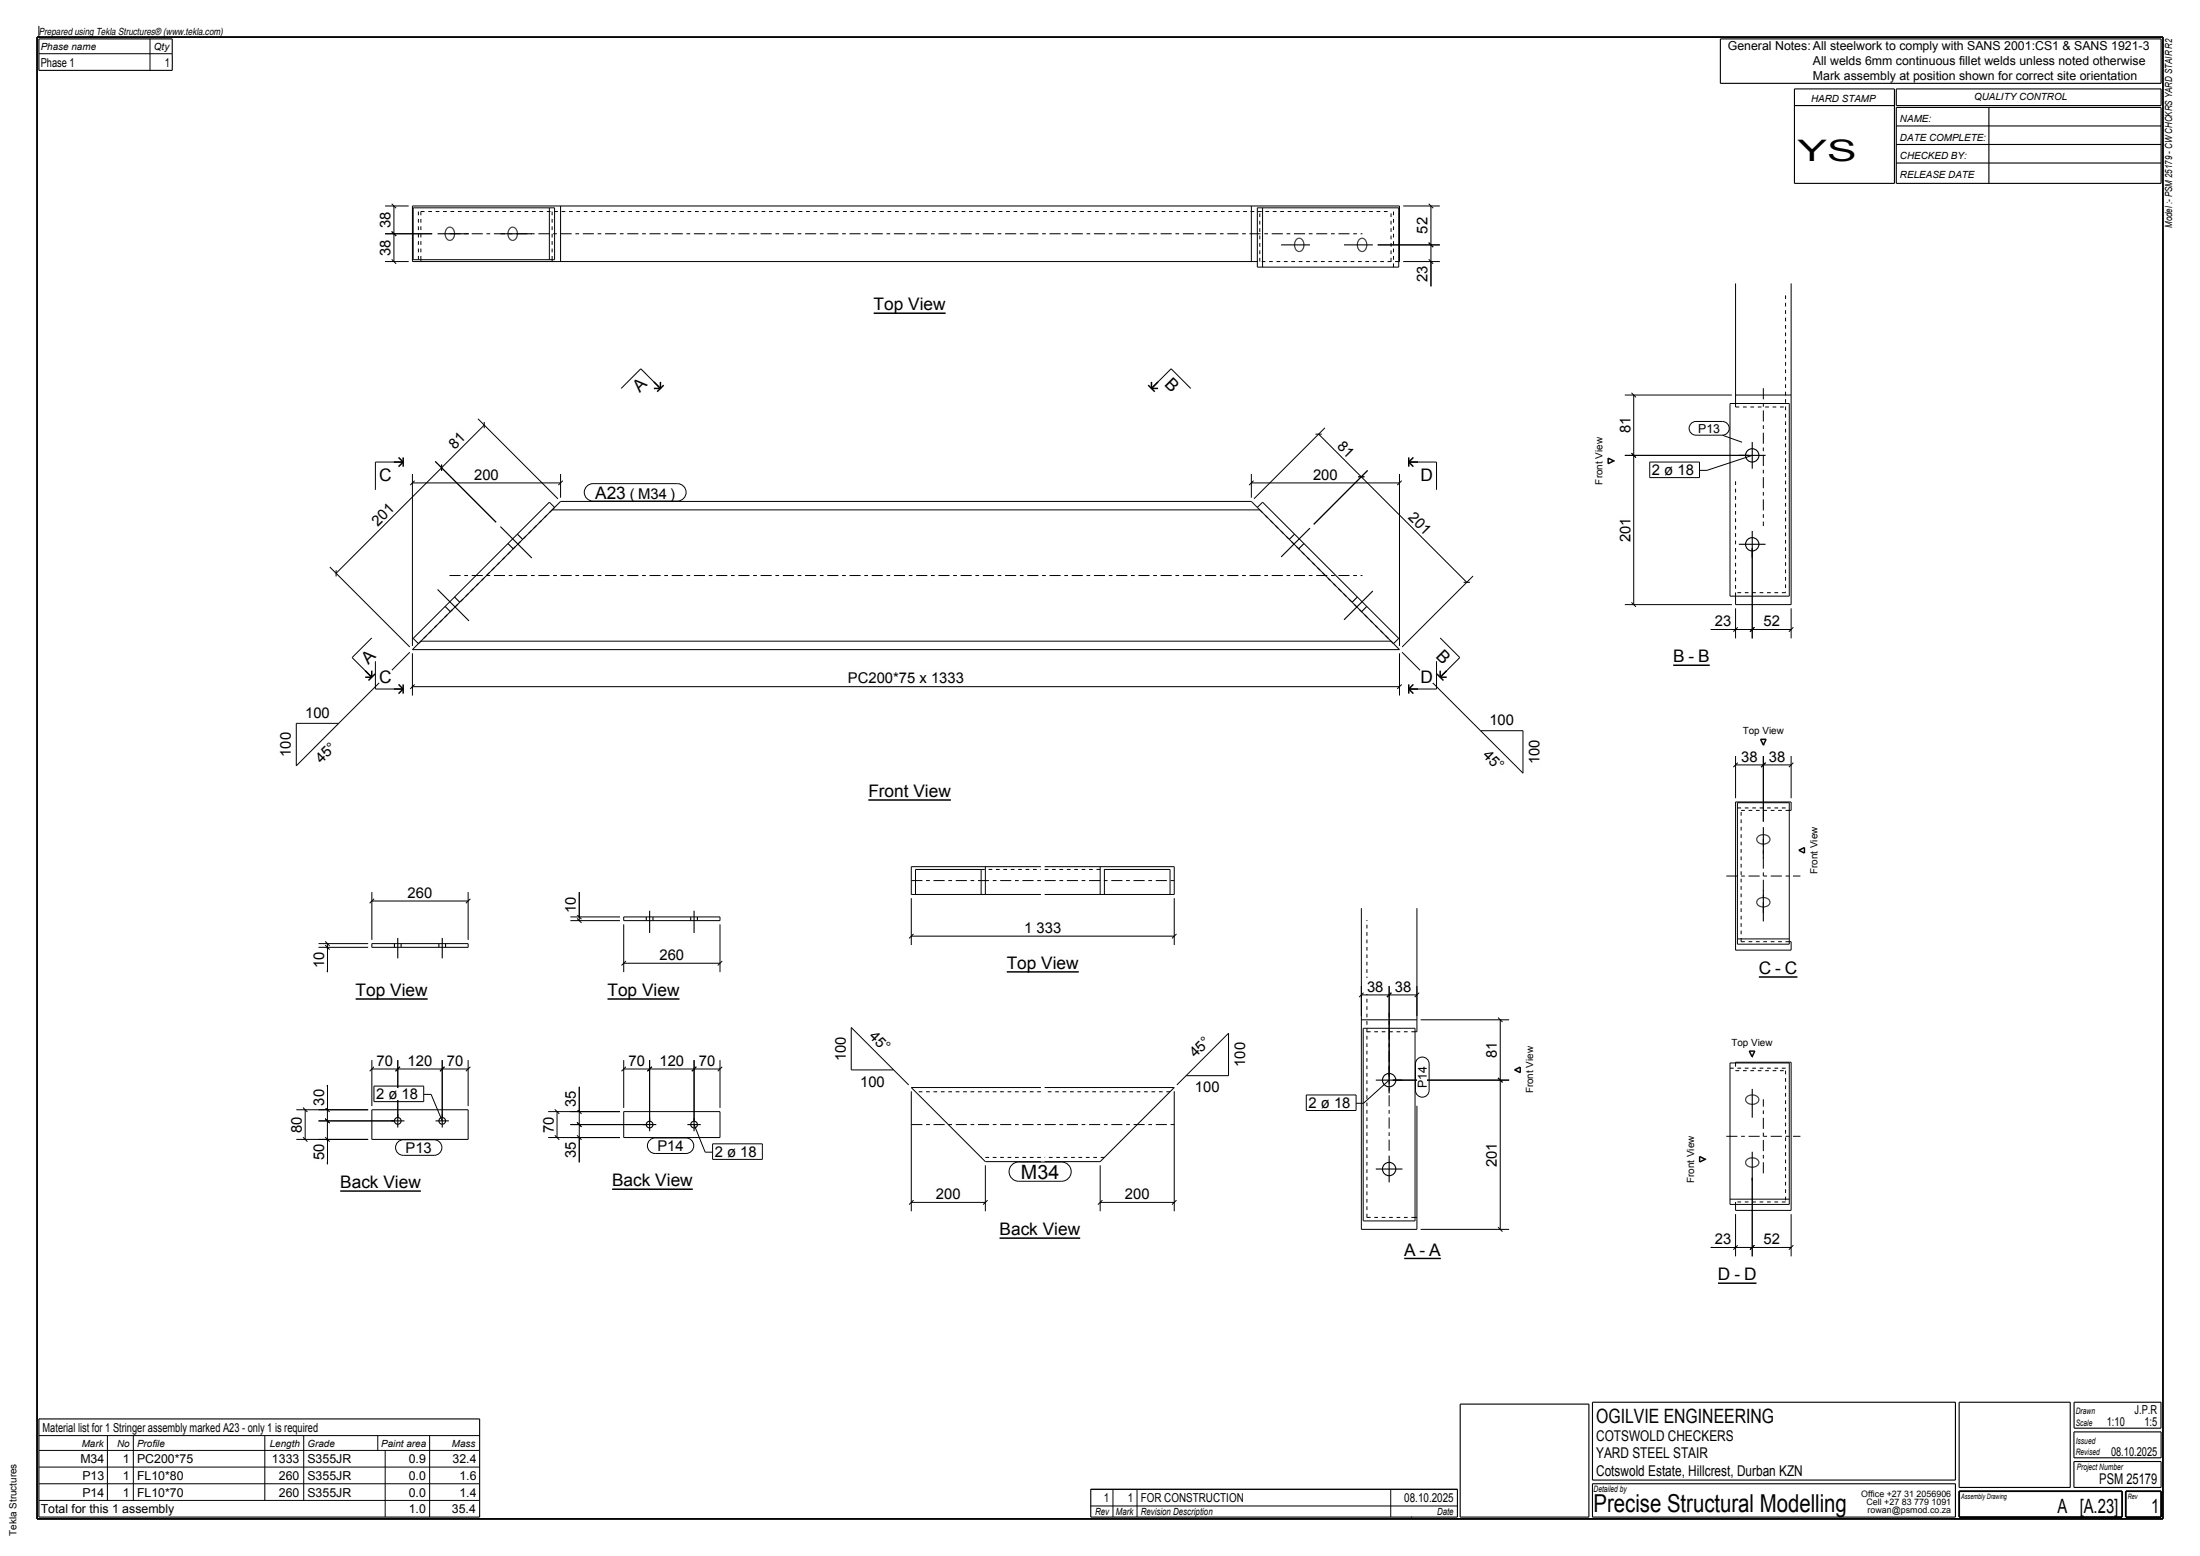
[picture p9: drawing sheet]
<svg xmlns="http://www.w3.org/2000/svg" width="594mm" height="420mm" viewBox="0 0 594 420" stroke-linecap="round" stroke-linejoin="round" font-family="sans-serif">
<path d="M10 10h574v400h-574z" fill="none" stroke="#000" stroke-width=".5"/>
<path d="M234.5 215.9h22.2" fill="none" stroke="#000" stroke-width=".4"/>
<path d="M234.5 211.7h22.2v3.5h-22.2z" fill-rule="evenodd" fill="#fefefb"/>
<path d="M235.9 84.5h19.4" fill="none" stroke="#000" stroke-width=".4"/>
<path d="M235.9 80.3h19.4v3.5h-19.4z" fill-rule="evenodd" fill="#fefefb"/>
<path d="M379.1 339.7h9.9" fill="none" stroke="#000" stroke-width=".4"/>
<g fill="#fefefb">
<path d="M379.1 335.4h3.2v3.5h-3.2z" fill-rule="evenodd"/>
<path d="M383.3 335.4h1.6v3.5h-1.6z" fill-rule="evenodd"/>
<path d="M385.9 335.4h3.1v3.5h-3.1z" fill-rule="evenodd"/>
</g>
<path d="M451.8 179.6h9.8M409 288.8l1.5-.8v1.5z" fill="none" stroke="#000" stroke-width=".4"/>
<g fill="#fefefb">
<path d="M451.8 175.3h3.1v3.5h-3.1z" fill-rule="evenodd"/>
<path d="M455.9 175.3h1.6v3.5h-1.6z" fill-rule="evenodd"/>
<path d="M458.5 175.3h3.1v3.5h-3.1z" fill-rule="evenodd"/>
</g>
<path d="M434.2 123.7l1.5 .7-1.5 .8zM474.9 263.7h10.4" fill="none" stroke="#000" stroke-width=".4"/>
<g fill="#fefefb">
<path d="M474.9 259.5h3.4v3.5h-3.4z" fill-rule="evenodd"/>
<path d="M479.3 259.5h1.6v3.5h-1.6z" fill-rule="evenodd"/>
<path d="M481.9 259.5h3.4v3.5h-3.4z" fill-rule="evenodd"/>
</g>
<path d="M475.4 199.6h1.5l-.8 1.5zM485.7 229.5l1.5-.7v1.5zM463.9 346.4h10.4" fill="none" stroke="#000" stroke-width=".4"/>
<g fill="#fefefb">
<path d="M463.9 342.1h3.3v3.5h-3.3z" fill-rule="evenodd"/>
<path d="M468.3 342.1h1.5v3.5h-1.5z" fill-rule="evenodd"/>
<path d="M470.9 342.1h3.4v3.5h-3.4z" fill-rule="evenodd"/>
</g>
<path d="M96 269.7h19.5M472.3 283.7h1.5l-.7 1.5zM458.9 312.2l1.5 .7-1.5 .8z" fill="none" stroke="#000" stroke-width=".4"/>
<path d="M96 265.4h19.5v3.5h-19.5z" fill-rule="evenodd" fill="#fefefb"/>
<path d="M91.9 321.5h21.7" fill="none" stroke="#000" stroke-width=".4"/>
<path d="M91.9 317.2h21.7v3.5h-21.7z" fill-rule="evenodd" fill="#fefefb"/>
<path d="M164 269.7h19.5" fill="none" stroke="#000" stroke-width=".4"/>
<path d="M164 265.4h19.5v3.5h-19.5z" fill-rule="evenodd" fill="#fefefb"/>
<path d="M165.3 321h21.8" fill="none" stroke="#000" stroke-width=".4"/>
<path d="M165.3 316.7h21.8v3.5h-21.8z" fill-rule="evenodd" fill="#fefefb"/>
<path d="M271.8 262.3h19.5" fill="none" stroke="#000" stroke-width=".4"/>
<path d="M271.8 258.1h19.5v3.5h-19.5z" fill-rule="evenodd" fill="#fefefb"/>
<path d="M269.9 334.2h21.8" fill="none" stroke="#000" stroke-width=".4"/>
<path d="M269.9 330h21.8v3.5h-21.8z" fill-rule="evenodd" fill="#fefefb"/>
<g fill="none" stroke="#000" stroke-width=".27" stroke-dasharray="1 1 1 1" stroke-linecap="butt">
<path d="M113.6 57.1h262M113 70.1v-14M113.6 70.1v-13M149.1 70.1v-13M340.1 70.6v-13.5M375.6 70.6v-13.5M376.2 72.1v-16M377.7 70.6h-38.2M482.1 79.7v80.3M468.6 108.9v1M468.6 109.9h13.5M149.1 137.6l.6-.6"/>
<path d="M149.1 137.6l-35.5 35.5M482.1 160h-13.5M113.6 173.1l-.6 .6M376.2 173.7l-36.7-36.7M468.6 160.9v-31.1M469.1 218.1h14M483.1 218.7h-13M264.9 234.7h16.1M282 234.7h16.2M470.1 254.2v-35.5M483.1 254.2h-13M382.1 278.5h-13"/>
<path d="M281 294.7h-33.8M315.9 294.7h-33.9M467.1 288.3h16M468.6 286.9v2.1M468.6 289h13.5M482.1 289v35.4M281 312.4h-16.1M298.2 312.4h-16.2M369.1 328.6v-80.2M382.1 328.6h-13M468.6 325.1v-.7M482.1 324.4h-13.5"/>
</g>
<g fill="none" stroke="#000" stroke-width=".3">
<path d="M10.5 10.5h36v8.5h-36zM464.5 10.5h119v12h-119zM484.5 24h27v25.5h-27zM484.5 28.5h27M512 24h71.5v4.5h-71.5zM512 29h71.5v20.5h-71.5zM512 34h71.5M512 39h71.5M537 29v20.5M512 44h71.5M118.1 63.1h8.5M120.7 61.6a1.31 1.31 0 0 1 1.6 0 1.31 1.31 0 0 1 .4 1.5 1.31 1.31 0 0 1-.4 1.5 1.31 1.31 0 0 1-1.6 0 2.26 2.26 0 0 1 0-3z"/>
<path d="M135.1 63.1h8.5M137.7 61.6a1.31 1.31 0 0 1 1.5 0 1.31 1.31 0 0 1 .5 1.5 1.31 1.31 0 0 1-.5 1.5 1.31 1.31 0 0 1-1.5 0 2.26 2.26 0 0 1 0-3zM345.9 66.1h7.8M350.1 64.6a1.31 1.31 0 0 1 1.5 0 1.31 1.31 0 0 1 .5 1.5 1.3 1.3 0 0 1-.5 1.5 1.3 1.3 0 0 1-1.6-.1 2.29 2.29 0 0 1 .1-2.9zM362.9 66.1h7.8M367.1 64.6a1.31 1.31 0 0 1 1.5 0 1.31 1.31 0 0 1 .4 1.5 1.31 1.31 0 0 1-.4 1.5 1.31 1.31 0 0 1-1.5 0 2.26 2.26 0 0 1 0-3zM473.1 119.3v7.2M469.5 122.9h7.2M118.1 159.1l8.5 8.5M135.1 142.1l8.5 8.5M137.2 146.7l1.4 1.4M139.7 144.2l1.4 1.4"/>
<path d="M349.5 144.2l-1.4 1.4M352.1 146.7l-1.4 1.4M353.7 142.6l-7.8 7.7M370.7 159.5l-7.8 7.8M469.5 146.9h7.2M473.1 143.3v7.2M120.2 163.7l1.4 1.4M122.7 161.1l1.4 1.5M366.5 161.1l-1.4 1.5M369 163.7l-1.4 1.4M474.6 225.9a1.94 1.94 0 0 1 3.3 .8 1.94 1.94 0 0 1-1.8 1.1 1.94 1.94 0 0 1-1.8-1.2zM476.1 223.3v8.4"/>
<path d="M106.5 254.7v1M107.4 253.2v5.5M108.3 254.7v1M118.5 254.7v1M119.4 253.2v5.5M120.3 254.7v1M174.5 247.5v1M175.4 245.8v6M176.3 247.5v1M186.5 247.5v1M187.4 245.8v6M188.3 247.5v1"/>
<path d="M474.6 242.8a1.94 1.94 0 0 1 3.3 .9 1.94 1.94 0 0 1-1.8 1.1 1.94 1.94 0 0 1-1.8-1.3zM476.1 240.2v8.5M371.5 291.6h7.2M375.1 288v7.2M471.6 296.1a1.94 1.94 0 0 1 3.3 .8 1.94 1.94 0 0 1-1.8 1.2 1.94 1.94 0 0 1-1.8-1.3zM473.1 293.9v7.8M105.6 302.6h3.6M107.4 300.8v3.6M117.6 302.6h3.6M119.4 300.8v3.6M173.6 303.6h3.6M175.4 301.8v3.6"/>
<path d="M185.6 303.6h3.6M187.4 301.8v3.6M371.5 315.6h7.2M375.1 312v7.2M471.6 313.1a1.94 1.94 0 0 1 3.3 .8 1.94 1.94 0 0 1-1.8 1.2 1.94 1.94 0 0 1-1.8-1.3zM473.1 310.9v7.8M394.3 379h34.7v30.5h-34.7zM430 378.5h98v21h-98zM529 378.5h30v23h-30zM560 378.5h23.5v7h-23.5zM10.5 383h119v26.5h-119zM560 394.5h23.5v7h-23.5z"/>
<path d="M560 386.5h23.5v7h-23.5zM294.5 402h99v7.5h-99zM430 400.5h98v9h-98z"/>
<circle cx="473.1" cy="122.9" r="1.8"/>
<circle cx="473.1" cy="146.9" r="1.8"/>
<circle cx="375.1" cy="291.6" r="1.8"/>
<circle cx="107.4" cy="302.6" r=".9"/>
<circle cx="119.4" cy="302.6" r=".9"/>
<circle cx="175.4" cy="303.6" r=".9"/>
<circle cx="187.4" cy="303.6" r=".9"/>
<circle cx="375.1" cy="315.6" r="1.8"/>
</g>
<g fill="none" stroke="#000" stroke-width=".27">
<path d="M10.5 7v3M10.5 14.5h36M40.5 10.5v8.5M104 55.6h6.4M105.8 55l1.2 1.2M106.4 55.6v15M111.6 56.1h38.1v14h-38.1zM148.3 56.1v14M151.4 55.6v15M337.9 55.6v15M339.5 56.1h38.2v16h-38.2zM340.9 56.1v16"/>
<path d="M378.9 55.6h9.9M385.8 55l1.2 1.2M386.4 55.6v21.7M104 70.6h6.4M104 63.1h12.7M105.8 62.5l1.2 1.2M105.8 70l1.2 1.2M113.6 70.1v.5M149.1 70.1v.5M339.5 70.6h-228.1v-15h266.5v15h-.2M372 66.1h16.8M378.9 70.6h9.9"/>
<path d="M385.8 65.5l1.2 1.2M385.8 70l1.2 1.2M468.6 76.5v32.4M483.6 76.5v86.7h-15v-2.3M129.1 113l21.5 21.6M130.7 114.7l-40 40M130.7 113.9v1.7M167.7 104.9l5.3-5.4 5.3 5.4M310.9 104.9l5.3-5.4 5.3 5.4M355.2 117.2h1.7M356 117.2l40 40M357.7 115.5l-19.1 19.1"/>
<path d="M438.7 106.6h28.9M440.5 106l1.2 1.2M441.1 106.6v56.6M465 117.5l5.4 1.9M467.1 108.9h16v52h-16zM468.6 106.6h15M108.9 124.7h-7.5v7.5M111.4 127.9v46.4M111.4 130.3h40M112 129.7l-1.2 1.2M117.5 124.6l16.4 16.4M119.2 125.4v1.7"/>
<path d="M149.1 137.6h191M149.7 137l-1.4-1.5-36.7 36.8 1.4 1.4M151.4 127.9v6.4M152 129.7l-1.2 1.2M337.9 127.9v6.4M337.9 130.3h40M338.5 129.7l-1.2 1.2M339.5 137l1.4-1.5 36.8 36.8-1.5 1.4M339.5 137l36.7 36.7M339.5 137l-1.6-1.7h-186.5l-40 40h266.5l-1.7-1.6M366.7 128.7h1.7M369.2 127l-14.5 14.5"/>
<path d="M377.9 127.9v46.4M378.5 129.7l-1.2 1.2M380.4 124.7h7.5v7.5M438.7 122.9h33.4M440.5 122.3l1.2 1.2M473.1 122.9l-12.2 4.1h-2M89.1 153l21.5 21.6M90.7 153.9v1.7M395.2 157.2h1.7M397.7 155.5l-19.1 19.1M473.1 147.9v24.4M100.4 172.2l-5.3 5.3 5.3 5.3"/>
<path d="M101.4 178.5v7.5h7.5M110.6 176.1l-30.6 30.6v-11.5h11.5M111.4 176.4v11.3M113.6 173.1h262M377.9 176.4v11.3M378.6 176.1l32.6 32.6v-11.5h-11.5M387.9 178.5v7.5h-7.5M388.8 172.2l5.3 5.3-5.3 5.3M438.7 163.2h28.9M440.5 162.6l1.2 1.2M461.9 169.9h21.7M468.6 164.2v8.1"/>
<path d="M469.2 169.3l-1.2 1.2M473.7 169.3l-1.2 1.2M483.6 164.2v8.1M484.2 169.3l-1.2 1.2M111.4 185.3h266.5M112 184.7l-1.2 1.2M378.5 184.7l-1.2 1.2M468.6 204.1v11.4M468.6 206.5h15M469.1 216.7h14v38.2h-14zM469.2 205.9l-1.2 1.2M476.1 204.1v17.7"/>
<path d="M476.7 205.9l-1.2 1.2M483.1 218.7h.5v-2.2h-15v40h15v-2.3h-.5M483.6 204.1v11.4M484.2 205.9l-1.2 1.2M266 233.9v7.5M281 233.9h-35v7.5h35M282 233.9h35v7.5h-35M297 233.9v7.5M86 254.7h13.4M86 255.7h13.4M87.8 255.1l1.2 1.2M87.8 254.1l1.2 1.2"/>
<path d="M88.4 254.7v7.7M100.4 240.8v12.9M100.4 254.7h26v1h-26zM100.4 243.2h26M101 242.6l-1.2 1.2M126.4 240.8v12.9M127 242.6l-1.2 1.2M154 247.5h13.4M154 248.5h13.4M155.8 247.9l1.2 1.2M155.8 246.9l1.2 1.2M156.4 240.8v7.7"/>
<path d="M168.4 247.5h26v1h-26zM168.4 249.5v12.9M169 259.4l-1.2 1.2M194.4 249.5v12.9M195 259.4l-1.2 1.2M246 242.4v12.7M246 252.7h71M246.6 252.1l-1.2 1.2M247.2 241.4v-6.7h17.7v6.7M298.2 241.4v-6.7h17.7v6.7M317 242.4v12.7M317.6 252.1l-1.2 1.2"/>
<path d="M367.6 245.1v86.7h15v-33.3M382.6 245.1v33.4h-.5M469.1 253.4h14M168.4 260h26M367.6 275.3h15M367.6 268.6h15M368.1 277.6h14v52h-14zM368.2 268l-1.2 1.2M375.1 266.2v24.4M375.7 268l-1.2 1.2M383.2 268l-1.2 1.2M383.6 275.3h23.9"/>
<path d="M404.5 274.7l1.2 1.2M405.1 275.3v56.5M80 299.6h19.4M81.8 299l1.2 1.2M82.4 299.6v8M87.8 299l1.2 1.2M88.4 292.9v21.3M100.4 286.2v12.4M100.4 299.6h26v8h-26zM100.4 288.6h26M101 288l-1.2 1.2M107.4 286.2v15.4"/>
<path d="M108 288l-1.2 1.2M114.4 295.4h2l3 7.2M119.4 286.2v15.4M120 288l-1.2 1.2M126.4 286.2v12.4M127 288l-1.2 1.2M149.8 299.5l1.2 1.2M155.8 299.5l1.2 1.2M156.4 293.4v20.3M168.4 286.2v12.9M168.4 288.6h26M169 288l-1.2 1.2"/>
<path d="M175.4 286.2v16.4M176 288l-1.2 1.2M187.4 286.2v16.4M188 288l-1.2 1.2M194.4 286.2v12.9M195 288l-1.2 1.2M241.3 288.8h-11.5v-11.5l15.5 15.5M246 294.6v32.4M281 293.6h-35l20 20h15M282 293.6h35l-20 20h-15M317 294.6v32.4M320.2 290.4l-2.4 2.4"/>
<path d="M320.2 290.4l11.5-11.5v11.5zM375.1 291.6l-7 6.2h-2M376.1 291.6h31.4M404.5 291l1.2 1.2M467.1 286.9h16v38.2h-16zM468.6 286.9v-.2h15v40h-15v-1.6M80 307.6h19.4M81.8 307l1.2 1.2M86 302.6h20.4M87.8 302l1.2 1.2M87.8 307l1.2 1.2M148 300.1h19.4"/>
<path d="M148 307.1h19.4M149.8 306.5l1.2 1.2M150.4 300.1v7M154 303.6h20.4M155.8 303l1.2 1.2M155.8 306.5l1.2 1.2M168.4 300.1h26v7h-26zM187.4 303.6l3 7.4h2M266 314.6v12.4M297 314.6v12.4M473.1 317.9v21.2M246 324.6h20"/>
<path d="M246.6 324l-1.2 1.2M266.6 324l-1.2 1.2M297 324.6h20M297.6 324l-1.2 1.2M317.6 324l-1.2 1.2M382.1 328.6h.5M383.6 331.8h23.9M404.5 331.2l1.2 1.2M461.9 336.7h21.7M467.1 323.7h16M468.6 327.7v11.4M469.2 336.1l-1.2 1.2"/>
<path d="M473.7 336.1l-1.2 1.2M483.6 327.7v11.4M484.2 336.1l-1.2 1.2M10.5 387.5h119M10.5 391.5h119M10.5 396h119M29 387.5v17.5M36 387.5v17.5M71.5 387.5v17.5M82 387.5v17.5M102 387.5v4M104 391.5v18"/>
<path d="M116 387.5v22M10.5 400.5h119M10.5 405h119M294.5 402h99M294.5 406.5h99M300.5 402v7.5M307 402v7.5M375.5 402v7.5M381 409.5h.1"/>
</g>
<path d="M121.4 63.1h246.5M476.1 104.8v37.2M121.4 155.3h246.5M246 237.7h35M282 237.7h35M466.1 236.5h20M476.1 246.5v-20M246 303.6h35M282 303.6h35M375.1 310.6v-37.2M466.1 306.7h20M476.1 316.7v-20" fill="none" stroke="#000" stroke-width=".27" stroke-dasharray="3 1 1 1" stroke-linecap="butt"/>
<path d="M529 402.5h44v7h-44zM574 402.5h9.5v7h-9.5z" fill="none" stroke="#000" stroke-width=".5"/>
<g fill="#fefefb">
<path d="M119.8 119.3l4-4 3 3-4 4z" fill-rule="evenodd"/>
<path d="M170.3 103.7l2.2-2.2 2.5 2.5-2.2 2.2z" fill-rule="evenodd"/>
</g>
<path d="M176.6 103.1l1.7 1.8M176.6 104.9h1.7M178.3 103.1v1.8M179.2 104l-1.8 1.7" fill="none" stroke="#000" stroke-width=".4"/>
<path d="M99.2 174.8l2.5 2.4-2.2 2.2-2.5-2.4z" fill-rule="evenodd" fill="#fefefb"/>
<path d="M98.6 181l1.8 1.8M98.6 182.8h1.8M100.4 181v1.8M101.3 181.9l-1.8 1.8" fill="none" stroke="#000" stroke-width=".4"/>
<path d="M387.5 177.2l2.5-2.4 2.2 2.2-2.5 2.4z" fill-rule="evenodd" fill="#fefefb"/>
<path d="M388 181.9l1.7 1.8M388.8 182.8h1.8M388.8 181v1.8M390.6 181l-1.8 1.8" fill="none" stroke="#000" stroke-width=".4"/>
<path d="M316.7 101.5l2.2 2.2-2.4 2.5-2.2-2.2z" fill-rule="evenodd" fill="#fefefb"/>
<path d="M310 104l1.8 1.7M310.9 104.9h1.8M310.9 103.1v1.8M312.7 103.1l-1.8 1.8" fill="none" stroke="#000" stroke-width=".4"/>
<path d="M102.4 126.5h3.3v3.5h-3.3z" fill-rule="evenodd" fill="#fefefb"/>
<path d="M106.4 124.7h2.5M107.6 123.5l1.3 1.2M108.9 123.5v2.5M108.9 124.7l-1.3 1.3" fill="none" stroke="#000" stroke-width=".4"/>
<path d="M102.4 180.7h3.3v3.5h-3.3z" fill-rule="evenodd" fill="#fefefb"/>
<path d="M106.4 186h2.5M107.6 184.7l1.3 1.3M108.9 184.7v2.5M108.9 186l-1.3 1.2" fill="none" stroke="#000" stroke-width=".4"/>
<path d="M383.5 180.7h3.4v3.5h-3.4z" fill-rule="evenodd" fill="#fefefb"/>
<path d="M380.4 186h2.5M380.4 186l1.2 1.2M380.4 184.7v2.5M381.6 184.7l-1.2 1.3" fill="none" stroke="#000" stroke-width=".4"/>
<path d="M383.5 126.5h3.4v3.5h-3.4z" fill-rule="evenodd" fill="#fefefb"/>
<path d="M380.4 124.7h2.5M380.4 124.7l1.2 1.3M380.4 123.5v2.5M381.6 123.5l-1.2 1.2" fill="none" stroke="#000" stroke-width=".4"/>
<g fill="#fefefb">
<path d="M160.7 131.1h8.3v3.6h-8.3z" fill-rule="evenodd"/>
<path d="M160.7 131.1h8.3v3.6h-8.3z" fill-rule="evenodd"/>
<path d="M170.1 131.6h1.3v3.1h-1.3z" fill-rule="evenodd"/>
<path d="M170.1 131.6h1.3v3.1h-1.3z" fill-rule="evenodd"/>
<path d="M172.3 131.6h7.8v3.1h-7.8z" fill-rule="evenodd"/>
<path d="M172.3 131.6h7.8v3.1h-7.8z" fill-rule="evenodd"/>
<path d="M181 131.6h1.3v3.1h-1.3z" fill-rule="evenodd"/>
<path d="M181 131.6h1.3v3.1h-1.3z" fill-rule="evenodd"/>
</g>
<path d="M158.3 131.4a2.35 2.35 0 0 1 1.8-.9h22.8a2.35 2.35 0 0 1 2.3 2.4 2.35 2.35 0 0 1-2.3 2.3h-22.8a2.35 2.35 0 0 1-2.1-1.3 2.35 2.35 0 0 1 .3-2.5z" fill="none" stroke="#000" stroke-width=".27"/>
<g fill="#fefefb">
<path d="M353.9 125.8h7.9v4.2h-7.9z" fill-rule="evenodd"/>
<path d="M127.4 125.8h7.9v4.2h-7.9z" fill-rule="evenodd"/>
<path d="M99 140.1l5.6-5.6 3 3-5.6 5.6z" fill-rule="evenodd"/>
<path d="M379.2 139.9l3-2.9 5.6 5.5-3 3z" fill-rule="evenodd"/>
<path d="M360 120.7l3-2.9 4 4-3 2.9z" fill-rule="evenodd"/>
<path d="M228.3 180.8h32.6v4.2h-32.6z" fill-rule="evenodd"/>
<path d="M401.5 192.1h7.9v4.2h-7.9z" fill-rule="evenodd"/>
<path d="M399.3 204l3-3 5.1 5.2-3 2.9z" fill-rule="evenodd"/>
<path d="M412.1 199h4.2v7.9h-4.2z" fill-rule="evenodd"/>
<path d="M81.8 190.1h7.9v4.2h-7.9z" fill-rule="evenodd"/>
<path d="M88.9 199l3 3-5.1 5.1-3-2.9z" fill-rule="evenodd"/>
<path d="M74.9 197h4.2v7.9h-4.2z" fill-rule="evenodd"/>
<path d="M101.9 56.5h4.2v5.7h-4.2z" fill-rule="evenodd"/>
<path d="M101.9 64h4.2v5.7h-4.2z" fill-rule="evenodd"/>
<path d="M381.9 58h4.2v5.7h-4.2z" fill-rule="evenodd"/>
<path d="M381.9 71.1h4.2v5.7h-4.2z" fill-rule="evenodd"/>
<path d="M376 264.1h5.6v4.2h-5.6z" fill-rule="evenodd"/>
<path d="M382.8 287.8h2.5v5.9h-2.5z" fill-rule="evenodd"/>
<path d="M382.8 287.8h2.5v5.9h-2.5z" fill-rule="evenodd"/>
</g>
<path d="M382.7 285.9a1.85 1.85 0 0 1 2-.4 1.85 1.85 0 0 1 1.2 1.7v7.1a1.85 1.85 0 0 1-1.9 1.9 1.85 1.85 0 0 1-1.8-1.9v-7.1z" fill="none" stroke="#000" stroke-width=".27"/>
<g fill="#fefefb">
<path d="M400.6 307.8h4.2v7.8h-4.2z" fill-rule="evenodd"/>
<path d="M400.6 280.6h4.2v5.6h-4.2z" fill-rule="evenodd"/>
<path d="M353.3 296.2h11.3v3h-11.3z" fill-rule="evenodd"/>
<path d="M353.3 296.2h11.3v3h-11.3z" fill-rule="evenodd"/>
</g>
<path d="M365.5 296.2v3" fill="none" stroke="#fefefb" stroke-width=".27"/>
<path d="M352.7 295.6h13.4v4.2h-13.4z" fill="none" stroke="#000" stroke-width=".27"/>
<g fill="#fefefb">
<path d="M368.5 264.1h5.6v4.2h-5.6z" fill-rule="evenodd"/>
<path d="M475.5 165.4h5.7v4.2h-5.7z" fill-rule="evenodd"/>
<path d="M458.5 114.4h5.9v2.5h-5.9z" fill-rule="evenodd"/>
<path d="M458.5 114.4h5.9v2.5h-5.9z" fill-rule="evenodd"/>
</g>
<path d="M456.6 114.3l1.3-.5h7.1a1.85 1.85 0 0 1 1.9 1.8 1.85 1.85 0 0 1-1.9 1.9h-7.1a1.85 1.85 0 0 1-1.7-1.2 1.85 1.85 0 0 1 .4-2z" fill="none" stroke="#000" stroke-width=".27"/>
<g fill="#fefefb">
<path d="M446 125.3h11.4v3h-11.4z" fill-rule="evenodd"/>
<path d="M446 125.3h11.4v3h-11.4z" fill-rule="evenodd"/>
</g>
<path d="M458.3 125.3v3" fill="none" stroke="#fefefb" stroke-width=".27"/>
<path d="M445.4 124.7h13.5v4.2h-13.5z" fill="none" stroke="#000" stroke-width=".27"/>
<g fill="#fefefb">
<path d="M462.4 165.4h5.7v4.2h-5.7z" fill-rule="evenodd"/>
<path d="M436.6 112h4.2v5.6h-4.2z" fill-rule="evenodd"/>
<path d="M436.6 139.1h4.2v7.9h-4.2z" fill-rule="evenodd"/>
<path d="M469.5 202h5.7v4.2h-5.7z" fill-rule="evenodd"/>
<path d="M477 202h5.7v4.2h-5.7z" fill-rule="evenodd"/>
<path d="M475.5 332.2h5.7v4.2h-5.7z" fill-rule="evenodd"/>
<path d="M462.4 332.2h5.7v4.2h-5.7z" fill-rule="evenodd"/>
<path d="M83.9 256.2h4.2v5.7h-4.2z" fill-rule="evenodd"/>
<path d="M109.5 238.7h7.8v4.2h-7.8z" fill-rule="evenodd"/>
<path d="M101.1 284.1h5.6v4.2h-5.6z" fill-rule="evenodd"/>
<path d="M101.6 293.8h11.3v3h-11.3z" fill-rule="evenodd"/>
<path d="M101.6 293.8h11.3v3h-11.3z" fill-rule="evenodd"/>
</g>
<path d="M113.8 293.8v3" fill="none" stroke="#fefefb" stroke-width=".27"/>
<path d="M101 293.2h13.4v4.2h-13.4z" fill="none" stroke="#000" stroke-width=".27"/>
<g fill="#fefefb">
<path d="M109.5 284.1h7.8v4.2h-7.8z" fill-rule="evenodd"/>
<path d="M109.5 308.3h7.1v3h-7.1z" fill-rule="evenodd"/>
<path d="M109.5 308.3h7.1v3h-7.1z" fill-rule="evenodd"/>
</g>
<path d="M107.4 308.3l.9-.6h.6h8.3a2.1 2.1 0 0 1 2.1 2.1 2.1 2.1 0 0 1-2.1 2.1h-8.3a2.1 2.1 0 0 1-1.9-1.3 2.1 2.1 0 0 1 .4-2.3z" fill="none" stroke="#000" stroke-width=".27"/>
<g fill="#fefefb">
<path d="M77.9 300.7h4.2v5.7h-4.2z" fill-rule="evenodd"/>
<path d="M83.9 293.4h4.2v5.6h-4.2z" fill-rule="evenodd"/>
<path d="M83.9 308.1h4.2v5.6h-4.2z" fill-rule="evenodd"/>
<path d="M120.1 284.1h5.6v4.2h-5.6z" fill-rule="evenodd"/>
<path d="M177.5 255.5h7.8v4.2h-7.8z" fill-rule="evenodd"/>
<path d="M151.9 241.3h4.2v5.7h-4.2z" fill-rule="evenodd"/>
<path d="M177.5 307.8h7.1v3h-7.1z" fill-rule="evenodd"/>
<path d="M177.5 307.8h7.1v3h-7.1z" fill-rule="evenodd"/>
</g>
<path d="M175.4 307.8l.9-.6h.6h8.3a2.1 2.1 0 0 1 2.1 2.1 2.1 2.1 0 0 1-2.1 2.1h-8.3a2.1 2.1 0 0 1-1.9-1.3 2.1 2.1 0 0 1 .4-2.3z" fill="none" stroke="#000" stroke-width=".27"/>
<g fill="#fefefb">
<path d="M145.9 300.7h4.2v5.7h-4.2z" fill-rule="evenodd"/>
<path d="M151.9 293.9h4.2v5.6h-4.2z" fill-rule="evenodd"/>
<path d="M193 309.3h11.3v3h-11.3z" fill-rule="evenodd"/>
<path d="M193 309.3h11.3v3h-11.3z" fill-rule="evenodd"/>
</g>
<path d="M205.2 309.3v3" fill="none" stroke="#fefefb" stroke-width=".27"/>
<path d="M192.4 308.7h13.4v4.2h-13.4z" fill="none" stroke="#000" stroke-width=".27"/>
<g fill="#fefefb">
<path d="M151.9 307.6h4.2v5.6h-4.2z" fill-rule="evenodd"/>
<path d="M188.1 284.1h5.6v4.2h-5.6z" fill-rule="evenodd"/>
<path d="M177.5 284.1h7.8v4.2h-7.8z" fill-rule="evenodd"/>
<path d="M169.1 284.1h5.6v4.2h-5.6z" fill-rule="evenodd"/>
<path d="M275.9 248.2h11.3v4.2h-11.3z" fill-rule="evenodd"/>
<path d="M252.1 320.1h7.9v4.2h-7.9z" fill-rule="evenodd"/>
<path d="M303.1 320.1h7.9v4.2h-7.9z" fill-rule="evenodd"/>
<path d="M275.6 314.3h10.4v4h-10.4z" fill-rule="evenodd"/>
<path d="M275.6 314.3h10.4v4h-10.4z" fill-rule="evenodd"/>
</g>
<path d="M273 314.6a2.6 2.6 0 0 1 2-.9h11.6a2.6 2.6 0 0 1 2.6 2.6 2.6 2.6 0 0 1-2.6 2.6h-11.6a2.6 2.6 0 0 1-2.3-1.5 2.6 2.6 0 0 1 .3-2.8z" fill="none" stroke="#000" stroke-width=".27"/>
<text font-size="8" x="485.4" y="43.5">YS</text>
<text font-size="6.7" x="430.3" y="408.2">Precise Structural Modelling</text>
<g font-size="5.3">
<text x="275.6" y="318.3">M34</text>
<text x="431" y="384">OGILVIE ENGINEERING</text>
<text x="555.5" y="408.5">A [A.23]</text>
<text x="580.8" y="408.5">1</text>
</g>
<g font-size="4.7">
<text x="235.9" y="83.8">Top View</text>
<text x="172.8" y="106.2" transform="rotate(-45 172.8 106.2)">A</text>
<text x="314.3" y="104" transform="rotate(45 314.3 104)">B</text>
<text x="102.4" y="130">C</text>
<text x="383.5" y="130">D</text>
<text x="160.7" y="134.6">A23</text>
<text x="99.5" y="179.4" transform="rotate(-45 99.5 179.4)">A</text>
<text x="387.5" y="177.2" transform="rotate(45 387.5 177.2)">B</text>
<text x="451.8" y="178.8">B - B</text>
<text x="102.4" y="184.2">C</text>
<text x="383.5" y="184.2">D</text>
<text x="234.5" y="215.2">Front View</text>
<text x="271.8" y="261.6">Top View</text>
<text x="474.9" y="263">C - C</text>
<text x="96" y="268.9">Top View</text>
<text x="164" y="268.9">Top View</text>
<text x="91.9" y="320.7">Back View</text>
<text x="165.3" y="320.2">Back View</text>
<text x="269.9" y="333.5">Back View</text>
<text x="379.1" y="338.9">A - A</text>
<text x="463.9" y="345.6">D</text>
<text x="468.3" y="345.6">-</text>
<text x="470.9" y="345.6">D</text>
</g>
<g font-size="4">
<text x="105.5" y="61.6" transform="rotate(-90 105.5 61.6)">38</text>
<text x="385.5" y="63.1" transform="rotate(-90 385.5 63.1)">52</text>
<text x="105.5" y="69.1" transform="rotate(-90 105.5 69.1)">38</text>
<text x="385.5" y="76.2" transform="rotate(-90 385.5 76.2)">23</text>
<text x="440.2" y="117" transform="rotate(-90 440.2 117)">81</text>
<text x="122.8" y="121.4" transform="rotate(-45 122.8 121.4)">81</text>
<text x="360.9" y="120.7" transform="rotate(45 360.9 120.7)">81</text>
<text x="128" y="129.4">200</text>
<text x="354.5" y="129.4">200</text>
<text x="446" y="128.3">2 ø 18</text>
<text x="170.1" y="134.6">(</text>
<text x="172.3" y="134.6">M34</text>
<text x="181" y="134.6">)</text>
<text x="102" y="142.2" transform="rotate(-45 102 142.2)">201</text>
<text x="380.1" y="139.9" transform="rotate(45 380.1 139.9)">201</text>
<text x="440.2" y="146.4" transform="rotate(-90 440.2 146.4)">201</text>
<text x="463" y="169">23</text>
<text x="476.1" y="169">52</text>
<text x="228.9" y="184.4">PC200*75 x 1333</text>
<text x="82.4" y="193.7">100</text>
<text x="402.1" y="195.7">100</text>
<text x="78.5" y="204.3" transform="rotate(-90 78.5 204.3)">100</text>
<text x="86.8" y="206.3" transform="rotate(-45 86.8 206.3)">45°</text>
<text x="400.2" y="204" transform="rotate(45 400.2 204)">45°</text>
<text x="415.7" y="206.3" transform="rotate(-90 415.7 206.3)">100</text>
<text x="470.1" y="205.6">38</text>
<text x="477.6" y="205.6">38</text>
<text x="110.1" y="242.3">260</text>
<text x="155.5" y="246.4" transform="rotate(-90 155.5 246.4)">10</text>
<text x="276.5" y="251.8">1 333</text>
<text x="87.5" y="261.3" transform="rotate(-90 87.5 261.3)">10</text>
<text x="178.1" y="259.1">260</text>
<text x="369.1" y="267.7">38</text>
<text x="376.6" y="267.7">38</text>
<text x="234.5" y="279.9" transform="rotate(45 234.5 279.9)">45°</text>
<text x="101.7" y="287.7">70</text>
<text x="110.1" y="287.7">120</text>
<text x="120.7" y="287.7">70</text>
<text x="169.7" y="287.7">70</text>
<text x="178.1" y="287.7">120</text>
<text x="188.7" y="287.7">70</text>
<text x="228.3" y="286.4" transform="rotate(-90 228.3 286.4)">100</text>
<text x="322.8" y="285.7" transform="rotate(-45 322.8 285.7)">45°</text>
<text x="336.2" y="288" transform="rotate(-90 336.2 288)">100</text>
<text x="404.2" y="285.6" transform="rotate(-90 404.2 285.6)">81</text>
<text x="232.2" y="293.3">100</text>
<text x="87.5" y="298.4" transform="rotate(-90 87.5 298.4)">30</text>
<text x="101.6" y="296.8">2 ø 18</text>
<text x="155.5" y="298.9" transform="rotate(-90 155.5 298.9)">35</text>
<text x="322.6" y="294.9">100</text>
<text x="353.3" y="299.2">2 ø 18</text>
<text x="81.5" y="305.8" transform="rotate(-90 81.5 305.8)">80</text>
<text x="149.5" y="305.8" transform="rotate(-90 149.5 305.8)">70</text>
<text x="109.5" y="311.3">P13</text>
<text x="177.5" y="310.8">P14</text>
<text x="87.5" y="313.1" transform="rotate(-90 87.5 313.1)">50</text>
<text x="155.5" y="312.6" transform="rotate(-90 155.5 312.6)">35</text>
<text x="193" y="312.3">2 ø 18</text>
<text x="404.2" y="315" transform="rotate(-90 404.2 315)">201</text>
<text x="252.7" y="323.7">200</text>
<text x="303.7" y="323.7">200</text>
<text x="463" y="335.8">23</text>
<text x="476.1" y="335.8">52</text>
<text x="431" y="389">COTSWOLD CHECKERS</text>
<text x="431" y="393.5">YARD STEEL STAIR</text>
<text x="431" y="398.5">Cotswold Estate, Hillcrest, Durban KZN</text>
<text x="566.8" y="400.5">PSM 25179</text>
</g>
<g font-size="3.3">
<text x="11" y="18">Phase 1</text>
<text x="44.5" y="18">1</text>
<text x="466.5" y="13.5">General Notes: All steelwork to comply with SANS 2001:CS1 &amp; SANS 1921-3</text>
<text x="489.5" y="17.5">All welds 6mm continuous fillet welds unless noted otherwise</text>
<text x="489.5" y="21.5">Mark assembly at position shown for correct site orientation</text>
<text x="458.5" y="116.9">P13</text>
<text x="385.3" y="293.7" transform="rotate(-90 385.3 293.7)">P14</text>
<text x="576.3" y="381.7">J.P.R</text>
<text x="11.5" y="386.5">Material list for 1 Stringer assembly marked A23 - only 1 is required</text>
<text x="568.8" y="385">1:10</text>
<text x="579" y="385">1:5</text>
<text x="21.7" y="395">M34</text>
<text x="33.1" y="395">1</text>
<text x="37" y="395">PC200*75</text>
<text x="73.4" y="395">1333 S355JR</text>
<text x="110.4" y="395">0.9</text>
<text x="122.2" y="395">32.4</text>
<text x="570" y="393">08.10.2025</text>
<text x="22.2" y="399.5">P13</text>
<text x="33.1" y="399.5">1</text>
<text x="37" y="399.5">FL10*80</text>
<text x="75.3" y="399.5">260 S355JR</text>
<text x="110.4" y="399.5">0.0</text>
<text x="124" y="399.5">1.6</text>
<text x="22.2" y="404">P14</text>
<text x="33.1" y="404">1</text>
<text x="37" y="404">FL10*70</text>
<text x="75.3" y="404">260 S355JR</text>
<text x="110.4" y="404">0.0</text>
<text x="124" y="404">1.4</text>
<text x="298" y="405.5">1</text>
<text x="304.5" y="405.5">1 FOR CONSTRUCTION</text>
<text x="379.2" y="405.5">08.10.2025</text>
<text x="11" y="408.5">Total for this 1 assembly</text>
<text x="110.4" y="408.5">1.0</text>
<text x="122" y="408.5">35.4</text>
</g>
<g font-size="2.7">
<text x="10.5" y="9.5">Prepared using Tekla Structures® (www.tekla.com)</text>
<text x="11" y="13.5">Phase name</text>
<text x="41.6" y="13.5">Qty</text>
<text x="489" y="27.5">HARD STAMP</text>
<text x="533" y="27">QUALITY CONTROL</text>
<text x="513" y="33">NAME:</text>
<text x="513" y="38">DATE COMPLETE:</text>
<text x="513" y="43">CHECKED BY:</text>
<text x="513" y="48">RELEASE DATE</text>
<text x="586.5" y="61.5" transform="rotate(-90 586.5 61.5)">Model :- PSM 25179 - CW CHCKRS YARD STAIR R2</text>
<text x="432.7" y="130.8" transform="rotate(-90 432.7 130.8)">Front View</text>
<text x="470.5" y="198.1">Top View</text>
<text x="490.7" y="235.9" transform="rotate(-90 490.7 235.9)">Front View</text>
<text x="467.5" y="282.2">Top View</text>
<text x="414" y="295.2" transform="rotate(-90 414 295.2)">Front View</text>
<text x="457.4" y="319.3" transform="rotate(-90 457.4 319.3)">Front View</text>
<text x="22.1" y="390.5">Mark</text>
<text x="31.6" y="390.5">No</text>
<text x="37" y="390.5">Profile</text>
<text x="72.8" y="390.5">Length</text>
<text x="83" y="390.5">Grade</text>
<text x="102.9" y="390.5">Paint area</text>
<text x="122" y="390.5">Mass</text>
<text x="295.7" y="409">Rev</text>
<text x="301.3" y="409">Mark</text>
<text x="308" y="409">Revision Description</text>
<text x="388" y="409">Date</text>
<text x="4.5" y="414.5" transform="rotate(-90 4.5 414.5)">Tekla Structures</text>
</g>
<g font-size="2.4">
<text x="560.5" y="381.7">Drawn</text>
<text x="560.5" y="385">Scale</text>
<text x="560.5" y="389.7">Issued</text>
<text x="560.5" y="392.7">Revised</text>
<text x="560.7" y="396.7">Project Number</text>
<text x="430.3" y="402.7">Detailed by</text>
<text x="502.5" y="404">Office +27 31 2056906</text>
<text x="504" y="406.2">Cell +27 83 779 1091</text>
<text x="504.3" y="408.5">rowan@psmod.co.za</text>
</g>
<g font-size="2">
<text x="529.5" y="404.5">Assembly Drawing</text>
<text x="574.5" y="404.5">Rev</text>
</g>
</svg>
